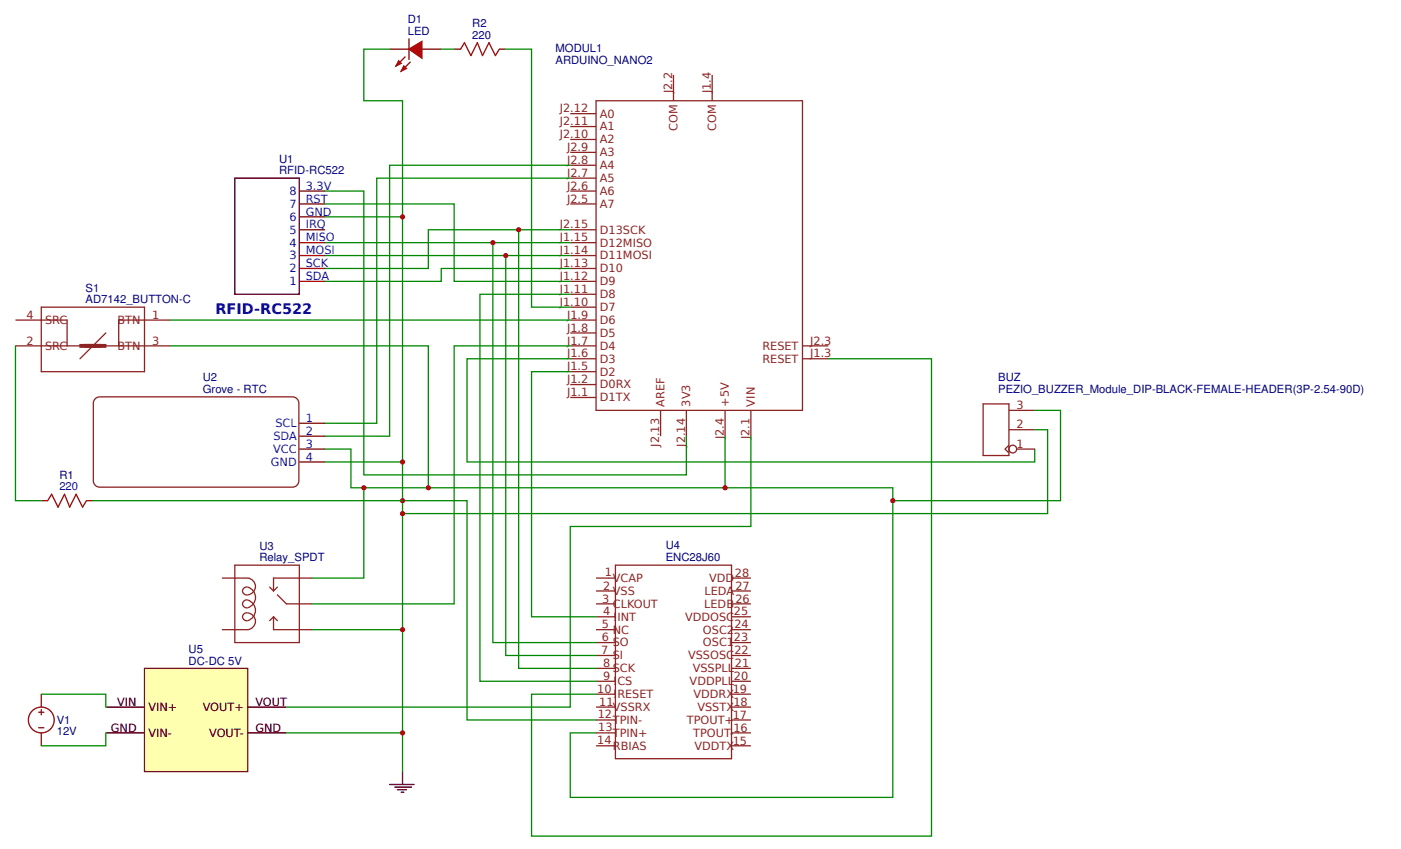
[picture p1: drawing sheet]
<svg xmlns="http://www.w3.org/2000/svg" width="290mm" height="176mm" viewBox="0 0 290 176" stroke-linecap="round" stroke-linejoin="round" font-family="sans-serif">
<g fill="none" stroke="#8d2323" stroke-width=".27">
<path d="M139.2 15.5v5.3M147.2 15.5v5.3M117.9 39.5h5.3M117.9 36.8h5.3M117.9 34.2h5.3M117.9 31.5h5.3M117.9 28.8h5.3M117.9 26.2h5.3M117.9 23.5h5.3M123.2 20.8h42.7v64h-42.7zM117.9 58.2h5.3M117.9 55.5h5.3"/>
<path d="M117.9 52.8h5.3M117.9 50.2h5.3M117.9 42.2h5.3M117.9 47.5h5.3M3.2 71.5h15.2M3.2 66.2h10.7v5.3M8.5 63.5h21.4v13.3h-21.4zM20 71.5h15.2M21.9 68.8l-5.4 5.4M35.2 66.2h-10.7v5.3M117.9 79.5h5.3M117.9 74.2h5.3"/>
<path d="M117.9 76.8h5.3M117.9 71.5h5.3M117.9 68.8h5.3M117.9 66.2h5.3M117.9 63.5h5.3M117.9 60.8h5.3M165.9 74.2h5.3M165.9 71.5h5.3M19.8 82.3l.8-.3h39.8a1.33 1.33 0 0 1 1.4 1.4v16a1.33 1.33 0 0 1-1.4 1.3h-39.8a1.33 1.33 0 0 1-1.3-1.3v-16l.1-.4zM117.9 82.2h5.3M136.5 84.8v5.4M141.9 84.8v5.4"/>
<path d="M149.9 84.8v5.4M155.2 84.8v5.4M123.2 119.5h4M127.2 116.8h24v40h-24zM151.2 119.5h4M123.2 122.2h4M123.2 124.8h4M123.2 127.5h4M123.2 130.2h4M123.2 132.8h4M123.2 135.5h4M123.2 138.2h4"/>
<path d="M151.2 122.2h4M151.2 124.8h4M151.2 127.5h4M151.2 130.2h4M151.2 132.8h4M151.2 135.5h4M151.2 138.2h4M123.2 140.8h4M123.2 143.5h4M123.2 146.2h4M123.2 148.8h4M123.2 151.5h4"/>
<path d="M123.2 154.2h4M151.2 140.8h4M151.2 143.5h4M151.2 146.2h4M151.2 148.8h4M151.2 151.5h4M151.2 154.2h4"/>
</g>
<path d="M48.5 36.8h13.4v24h-13.4zM83.2 159.5v2.7M80.5 162.2h5.1M81.6 162.7h3.5M82.1 163.2h1.9M82.9 163.8h.6" fill="none" stroke="#000" stroke-width=".27"/>
<path d="M61.9 39.5h5.3M61.9 58.2h5.3M61.9 55.5h5.3M61.9 52.8h5.3M61.9 50.2h5.3M61.9 47.5h5.3M61.9 44.8h5.3M61.9 42.2h5.3M61.9 87.5h5.3M61.9 90.2h5.3M61.9 92.8h5.3M61.9 95.5h5.3" fill="none" stroke="#800" stroke-width=".27"/>
<path d="M67.2 39.5h8v58.7h66.7v-8M67.2 42.2h26.7v16h24M67.2 44.8h16v50.7M67.2 52.8h50.7M67.2 50.2h50.7M117.9 47.5h-29.4v8h-21.3M117.9 55.5h-26.7v2.7h-24M67.2 95.5h16v64M149.9 90.2v10.6h-77.4v-8h-5.3M83.2 103.5h13.3v45.3h26.7" fill="none" stroke="#080" stroke-width=".27"/>
<g fill="#8d2323" stroke="#8d2323" stroke-width=".27">
<path d="M16.5 71.2h4.3v.6h-4.3z"/>
<path d="M17.6 71.2h4.3v.6h-4.3z"/>
</g>
<circle cx="83.2" cy="103.5" r=".53" fill="#c00"/>
<path d="M149.9 100.8h34.7v64h-66.7v-13.3h5.3" fill="none" stroke="#080" stroke-width=".27"/>
<circle cx="149.9" cy="100.8" r=".53" fill="#c00"/>
<path d="M107.2 47.5v90.7h16" fill="none" stroke="#080" stroke-width=".27"/>
<circle cx="107.2" cy="47.5" r=".53" fill="#c00"/>
<path d="M101.9 50.2v82.6h21.3M117.9 76.8h-8v50.7h13.3M171.2 74.2h21.4v98.6h-82.7v-29.3h13.3" fill="none" stroke="#080" stroke-width=".27"/>
<circle cx="101.9" cy="50.2" r=".53" fill="#c00"/>
<path d="M104.5 52.8v82.7h18.7" fill="none" stroke="#080" stroke-width=".27"/>
<circle cx="104.5" cy="52.8" r=".53" fill="#c00"/>
<path d="M117.9 60.8h-18.7v80h24" fill="none" stroke="#080" stroke-width=".27"/>
<circle cx="83.2" cy="95.5" r=".53" fill="#c00"/>
<path d="M117.9 34.2h-37.4v56h-13.3M117.9 36.8h-40v50.7h-10.7M35.2 66.2h82.7M117.9 74.2h-21.4v21.3h117.4v-2.7M213.9 88.8h2.7v17.4h-133.4" fill="none" stroke="#080" stroke-width=".27"/>
<g fill="none" stroke="#8d2323" stroke-width=".27">
<path d="M203.2 83.5h5.4v10.7h-5.4zM208.6 92l-.8 .8 .8 .8M208.6 88.8h5.3M208.6 84.8h5.3M210.2 92.8h3.7"/>
<circle cx="209.4" cy="92.8" r=".8"/>
</g>
<circle cx="83.2" cy="106.2" r=".53" fill="#c00"/>
<path d="M213.9 84.8h5.3v18.7h-34.6" fill="none" stroke="#080" stroke-width=".27"/>
<circle cx="184.6" cy="103.5" r=".53" fill="#c00"/>
<path d="M35.2 71.5h53.3v29.3" fill="none" stroke="#080" stroke-width=".27"/>
<circle cx="88.5" cy="100.8" r=".53" fill="#c00"/>
<path d="M95.2 10.2l.8-1.4 1.3 2.7 1.4-2.7 1 2.7 1.4-2.7 1.3 2.7 .8-1.3M9.9 103.5l.8-1.3 1.3 2.6 1.3-2.6 1.1 2.6 1.3-2.6 1.4 2.6 .8-1.3" fill="none" stroke="#a00000" stroke-width=".27"/>
<g fill="none" stroke="#800" stroke-width=".27">
<path d="M80.5 10.2h4M83.7 11.8l-1.8 1.8M84.5 8v4.3M84.8 12.8l-1.9 1.9M87.2 10.2h4M93.9 10.2h1.3M103.2 10.2h1.3M8.5 103.5h1.4M17.9 103.5h1.3M8 147.2h1.1M8 150.4h1.1M8.5 143.5v2.7"/>
<path d="M8.5 146.7v1.1M8.5 151.5v2.7"/>
<circle cx="8.5" cy="148.8" r="2.67"/>
</g>
<path d="M80.5 10.2h-5.3v10.6h8v24M3.2 71.5v32h5.3M19.2 103.5h64" fill="none" stroke="#080" stroke-width=".27"/>
<g fill="#800" stroke="#800" stroke-width=".27">
<path d="M82.4 12.6l.5 .5-1 .5z"/>
<path d="M83.5 13.6l.5 .6-1.1 .5z"/>
<path d="M84.5 10.2l2.7-1.6v3.4z"/>
</g>
<circle cx="83.2" cy="44.8" r=".53" fill="#c00"/>
<path d="M91.2 10.2h2.7M104.5 10.2h5.4v53.3h8M75.2 100.8v18.7h-10.7" fill="none" stroke="#080" stroke-width=".27"/>
<path d="M45.9 119.5h5.3a1.72 1.72 0 0 1 1.6 2.1 1.72 1.72 0 0 1-2.3 1.2 .86 .86 0 0 1-.1-1.2 .86 .86 0 0 1 1.2 0 2.17 2.17 0 0 1 1.2 2.3 2.17 2.17 0 0 1-2 1.8 .86 .86 0 0 1-.5-1.3 .86 .86 0 0 1 1.3-.2 2.17 2.17 0 0 1 1.2 2.4 2.17 2.17 0 0 1-2 1.7 .83 .83 0 0 1-.6-1 .83 .83 0 0 1 1-.6 1.74 1.74 0 0 1 1.6 1.7 1.74 1.74 0 0 1-1.6 1.8h-5.3M48.5 116.8h13.4v16h-13.4zM64.5 119.5h-8v2.7M55.7 121.4l.8 .8M56.5 127.5v2.7h8M56.5 127.5l.8 .8M56.5 127.5l-.8 .8M57.3 123l1.9 1.8h5.3M57.3 121.4l-.8 .8" fill="none" stroke="#8d2323" stroke-width=".27"/>
<circle cx="75.2" cy="100.8" r=".53" fill="#c00"/>
<path d="M64.5 130.2h18.7" fill="none" stroke="#080" stroke-width=".27"/>
<circle cx="83.2" cy="130.2" r=".53" fill="#c00"/>
<path d="M117.9 71.5h-24v53.3h-29.4" fill="none" stroke="#080" stroke-width=".27"/>
<path d="M29.9 138.2h21.3v21.3h-21.3z" fill="#ffffb0" stroke="#800000" stroke-width=".27"/>
<path d="M21.9 146.2h8M21.9 151.5h8M51.2 146.2h8M51.2 151.5h8" fill="none" stroke="#000" stroke-width=".27"/>
<path d="M8.5 143.5h13.4v2.7M21.9 151.5v2.7h-13.4M59.2 151.5h24" fill="none" stroke="#080" stroke-width=".27"/>
<circle cx="83.2" cy="151.5" r=".53" fill="#c00"/>
<path d="M155.2 90.2v18.6h-37.3v37.4h-58.7" fill="none" stroke="#080" stroke-width=".27"/>
<text font-size="3" fill="#00f" x="44.5" y="65">RFID-RC522</text>
<g font-size="2.3" fill="#000080">
<text x="84.3" y="4.8">D1</text>
<text x="97.6" y="5.6">R2</text>
<text x="84.3" y="7.2">LED</text>
<text x="97.6" y="8">220</text>
<text x="114.8" y="10.8">MODUL1</text>
<text x="114.8" y="13.2">ARDUINO_NANO2</text>
<text x="57.7" y="36">RFID-RC522</text>
<text x="57.7" y="33.7">U1</text>
<text x="17.7" y="62.7">AD7142_BUTTON-C</text>
<text x="17.7" y="60.3">S1</text>
<text x="41.9" y="81.2">Grove - RTC</text>
<text x="41.9" y="78.8">U2</text>
<text x="206.3" y="81.3">PEZIO_BUZZER_Module_DIP-BLACK-FEMALE-HEADER(3P-2.54-90D)</text>
<text x="206.3" y="78.9">BUZ</text>
<text x="12.3" y="99">R1</text>
<text x="53.6" y="113.7">U3</text>
<text x="137.6" y="113.6">U4</text>
<text x="53.6" y="116">Relay_SPDT</text>
<text x="137.6" y="115.9">ENC28J60</text>
<text x="39" y="137.4">DC-DC 5V</text>
<text x="39" y="135">U5</text>
<text x="11.7" y="149.6">V1</text>
<text x="11.7" y="152">12V</text>
</g>
<g font-size="2.3" fill="#8d2323">
<text x="115.7" y="23.2">J2.12</text>
<text x="139" y="19.2" transform="rotate(-90 139 19.2)">J2.2</text>
<text x="147" y="19.2" transform="rotate(-90 147 19.2)">J1.4</text>
<text x="115.7" y="28.6">J2.10</text>
<text x="115.7" y="25.9">J2.11</text>
<text x="124" y="29.6">A2</text>
<text x="124" y="27">A1</text>
<text x="124" y="24.3">A0</text>
<text x="140" y="27.1" transform="rotate(-90 140 27.1)">COM</text>
<text x="148" y="27.1" transform="rotate(-90 148 27.1)">COM</text>
<text x="117.2" y="33.9">J2.8</text>
<text x="117.2" y="31.2">J2.9</text>
<text x="124" y="35">A4</text>
<text x="124" y="32.3">A3</text>
<text x="117.2" y="41.9">J2.5</text>
<text x="117.2" y="39.2">J2.6</text>
<text x="117.2" y="36.6">J2.7</text>
<text x="124" y="40.3">A6</text>
<text x="124" y="37.6">A5</text>
<text x="115.7" y="47.2">J2.15</text>
<text x="124" y="43">A7</text>
<text x="115.7" y="52.6">J1.14</text>
<text x="115.7" y="49.9">J1.15</text>
<text x="124" y="53.6">D11MOSI</text>
<text x="124" y="51">D12MISO</text>
<text x="124" y="48.3">D13SCK</text>
<text x="115.7" y="57.9">J1.12</text>
<text x="115.7" y="55.2">J1.13</text>
<text x="124" y="59">D9</text>
<text x="124" y="56.3">D10</text>
<text x="5.4" y="65.9">4</text>
<text x="31.5" y="65.9">1</text>
<text x="115.7" y="63.2">J1.10</text>
<text x="115.7" y="60.6">J1.11</text>
<text x="117.2" y="65.9">J1.9</text>
<text x="124" y="64.3">D7</text>
<text x="124" y="61.6">D8</text>
<text x="5.4" y="71.2">2</text>
<text x="9.3" y="67">SRC</text>
<text x="24.3" y="67">BTN</text>
<text x="31.5" y="71.2">3</text>
<text x="117.2" y="71.2">J1.7</text>
<text x="117.2" y="68.6">J1.8</text>
<text x="124" y="69.6">D5</text>
<text x="124" y="67">D6</text>
<text x="167.5" y="71.2">J2.3</text>
<text x="9.3" y="72.3">SRC</text>
<text x="24.3" y="72.3">BTN</text>
<text x="117.2" y="76.6">J1.5</text>
<text x="117.2" y="73.9">J1.6</text>
<text x="124" y="77.6">D2</text>
<text x="124" y="75">D3</text>
<text x="124" y="72.3">D4</text>
<text x="157.6" y="75">RESET</text>
<text x="157.6" y="72.3">RESET</text>
<text x="167.5" y="73.9">J1.3</text>
<text x="117.2" y="81.9">J1.1</text>
<text x="117.2" y="79.2">J1.2</text>
<text x="124" y="83">D1TX</text>
<text x="124" y="80.3">D0RX</text>
<text x="137.4" y="84" transform="rotate(-90 137.4 84)">AREF</text>
<text x="142.7" y="84" transform="rotate(-90 142.7 84)">3V3</text>
<text x="150.7" y="84" transform="rotate(-90 150.7 84)">+5V</text>
<text x="156" y="84" transform="rotate(-90 156 84)">VIN</text>
<text x="210.2" y="88.6">2</text>
<text x="210.2" y="84.6">3</text>
<text x="136.3" y="92.3" transform="rotate(-90 136.3 92.3)">J2.13</text>
<text x="141.6" y="92.3" transform="rotate(-90 141.6 92.3)">J2.14</text>
<text x="149.6" y="90.8" transform="rotate(-90 149.6 90.8)">J2.4</text>
<text x="155" y="90.8" transform="rotate(-90 155 90.8)">J2.1</text>
<text x="210.2" y="92.6">1</text>
<text x="125" y="119.1">1</text>
<text x="151.9" y="119.2">28</text>
<text x="124.5" y="124.6">3</text>
<text x="124.7" y="122">2</text>
<text x="126.7" y="120.3">VCAP</text>
<text x="126.7" y="123">VSS</text>
<text x="126.7" y="125.6">CLKOUT</text>
<text x="145.6" y="125.6">LEDB</text>
<text x="145.6" y="123">LEDA</text>
<text x="146.6" y="120.3">VDD</text>
<text x="152" y="124.6">26</text>
<text x="152" y="121.9">27</text>
<text x="124.4" y="129.9">5</text>
<text x="124.7" y="127.2">4</text>
<text x="126.7" y="128.3">!INT</text>
<text x="126.7" y="131">NC</text>
<text x="141.6" y="128.3">VDDOSC</text>
<text x="145.3" y="131">OSC2</text>
<text x="151.7" y="127.2">25</text>
<text x="151.8" y="129.9">24</text>
<text x="124.3" y="135.2">7</text>
<text x="124.4" y="132.6">6</text>
<text x="124.7" y="137.9">8</text>
<text x="126.7" y="133.6">SO</text>
<text x="126.7" y="136.3">SI</text>
<text x="142.2" y="136.3">VSSOSC</text>
<text x="145.3" y="133.6">OSC1</text>
<text x="151.7" y="132.6">23</text>
<text x="151.8" y="135.2">22</text>
<text x="151.9" y="137.8">21</text>
<text x="123.4" y="143.2">10</text>
<text x="124.7" y="140.6">9</text>
<text x="126.7" y="139">SCK</text>
<text x="126.7" y="141.6">!CS</text>
<text x="142.6" y="141.6">VDDPLL</text>
<text x="143.2" y="139">VSSPLL</text>
<text x="151.5" y="143.2">19</text>
<text x="151.7" y="140.6">20</text>
<text x="123.6" y="148.5">12</text>
<text x="123.9" y="145.9">11</text>
<text x="126.7" y="144.3">!RESET</text>
<text x="126.7" y="147">VSSRX</text>
<text x="126.7" y="149.6">TPIN-</text>
<text x="142" y="149.6">TPOUT+</text>
<text x="143.3" y="144.3">VDDRX</text>
<text x="144.2" y="147">VSSTX</text>
<text x="151.5" y="148.6">17</text>
<text x="151.6" y="146">18</text>
<text x="123.4" y="153.8">14</text>
<text x="123.7" y="151.1">13</text>
<text x="126.7" y="152.3">TPIN+</text>
<text x="126.7" y="155">RBIAS</text>
<text x="143.3" y="152.3">TPOUT-</text>
<text x="143.5" y="155">VDDTX</text>
<text x="151.5" y="153.9">15</text>
<text x="151.6" y="151.2">16</text>
</g>
<g font-size="2.3" fill="#00f">
<text x="59.9" y="40.3">8</text>
<text x="63.2" y="41.9">RST</text>
<text x="63.2" y="39.2">3.3V</text>
<text x="59.9" y="45.6">6</text>
<text x="59.9" y="43">7</text>
<text x="63.2" y="47.2">IRQ</text>
<text x="63.2" y="44.6">GND</text>
<text x="59.9" y="53.6">3</text>
<text x="59.9" y="51">4</text>
<text x="59.9" y="48.3">5</text>
<text x="63.2" y="52.6">MOSI</text>
<text x="63.2" y="49.9">MISO</text>
<text x="59.9" y="59">1</text>
<text x="59.9" y="56.3">2</text>
<text x="63.2" y="57.9">SDA</text>
<text x="63.2" y="55.2">SCK</text>
<text x="56.9" y="88.3">SCL</text>
<text x="63.2" y="87.2">1</text>
<text x="63.2" y="89.9">2</text>
<text x="56.5" y="93.6">VCC</text>
<text x="56.5" y="91">SDA</text>
<text x="63.2" y="92.6">3</text>
<text x="63.2" y="95.2">4</text>
<text x="12.3" y="101.4">220</text>
<text x="56" y="96.3">GND</text>
</g>
<g font-size="2.3">
<text x="24.2" y="145.9">VIN</text>
<text x="30.7" y="147">VIN+</text>
<text x="41.9" y="147">VOUT+</text>
<text x="52.8" y="145.9">VOUT</text>
<text x="22.9" y="151.2">GND</text>
<text x="30.7" y="152.3">VIN-</text>
<text x="43.3" y="152.3">VOUT-</text>
<text x="52.8" y="151.2">GND</text>
</g>
</svg>
